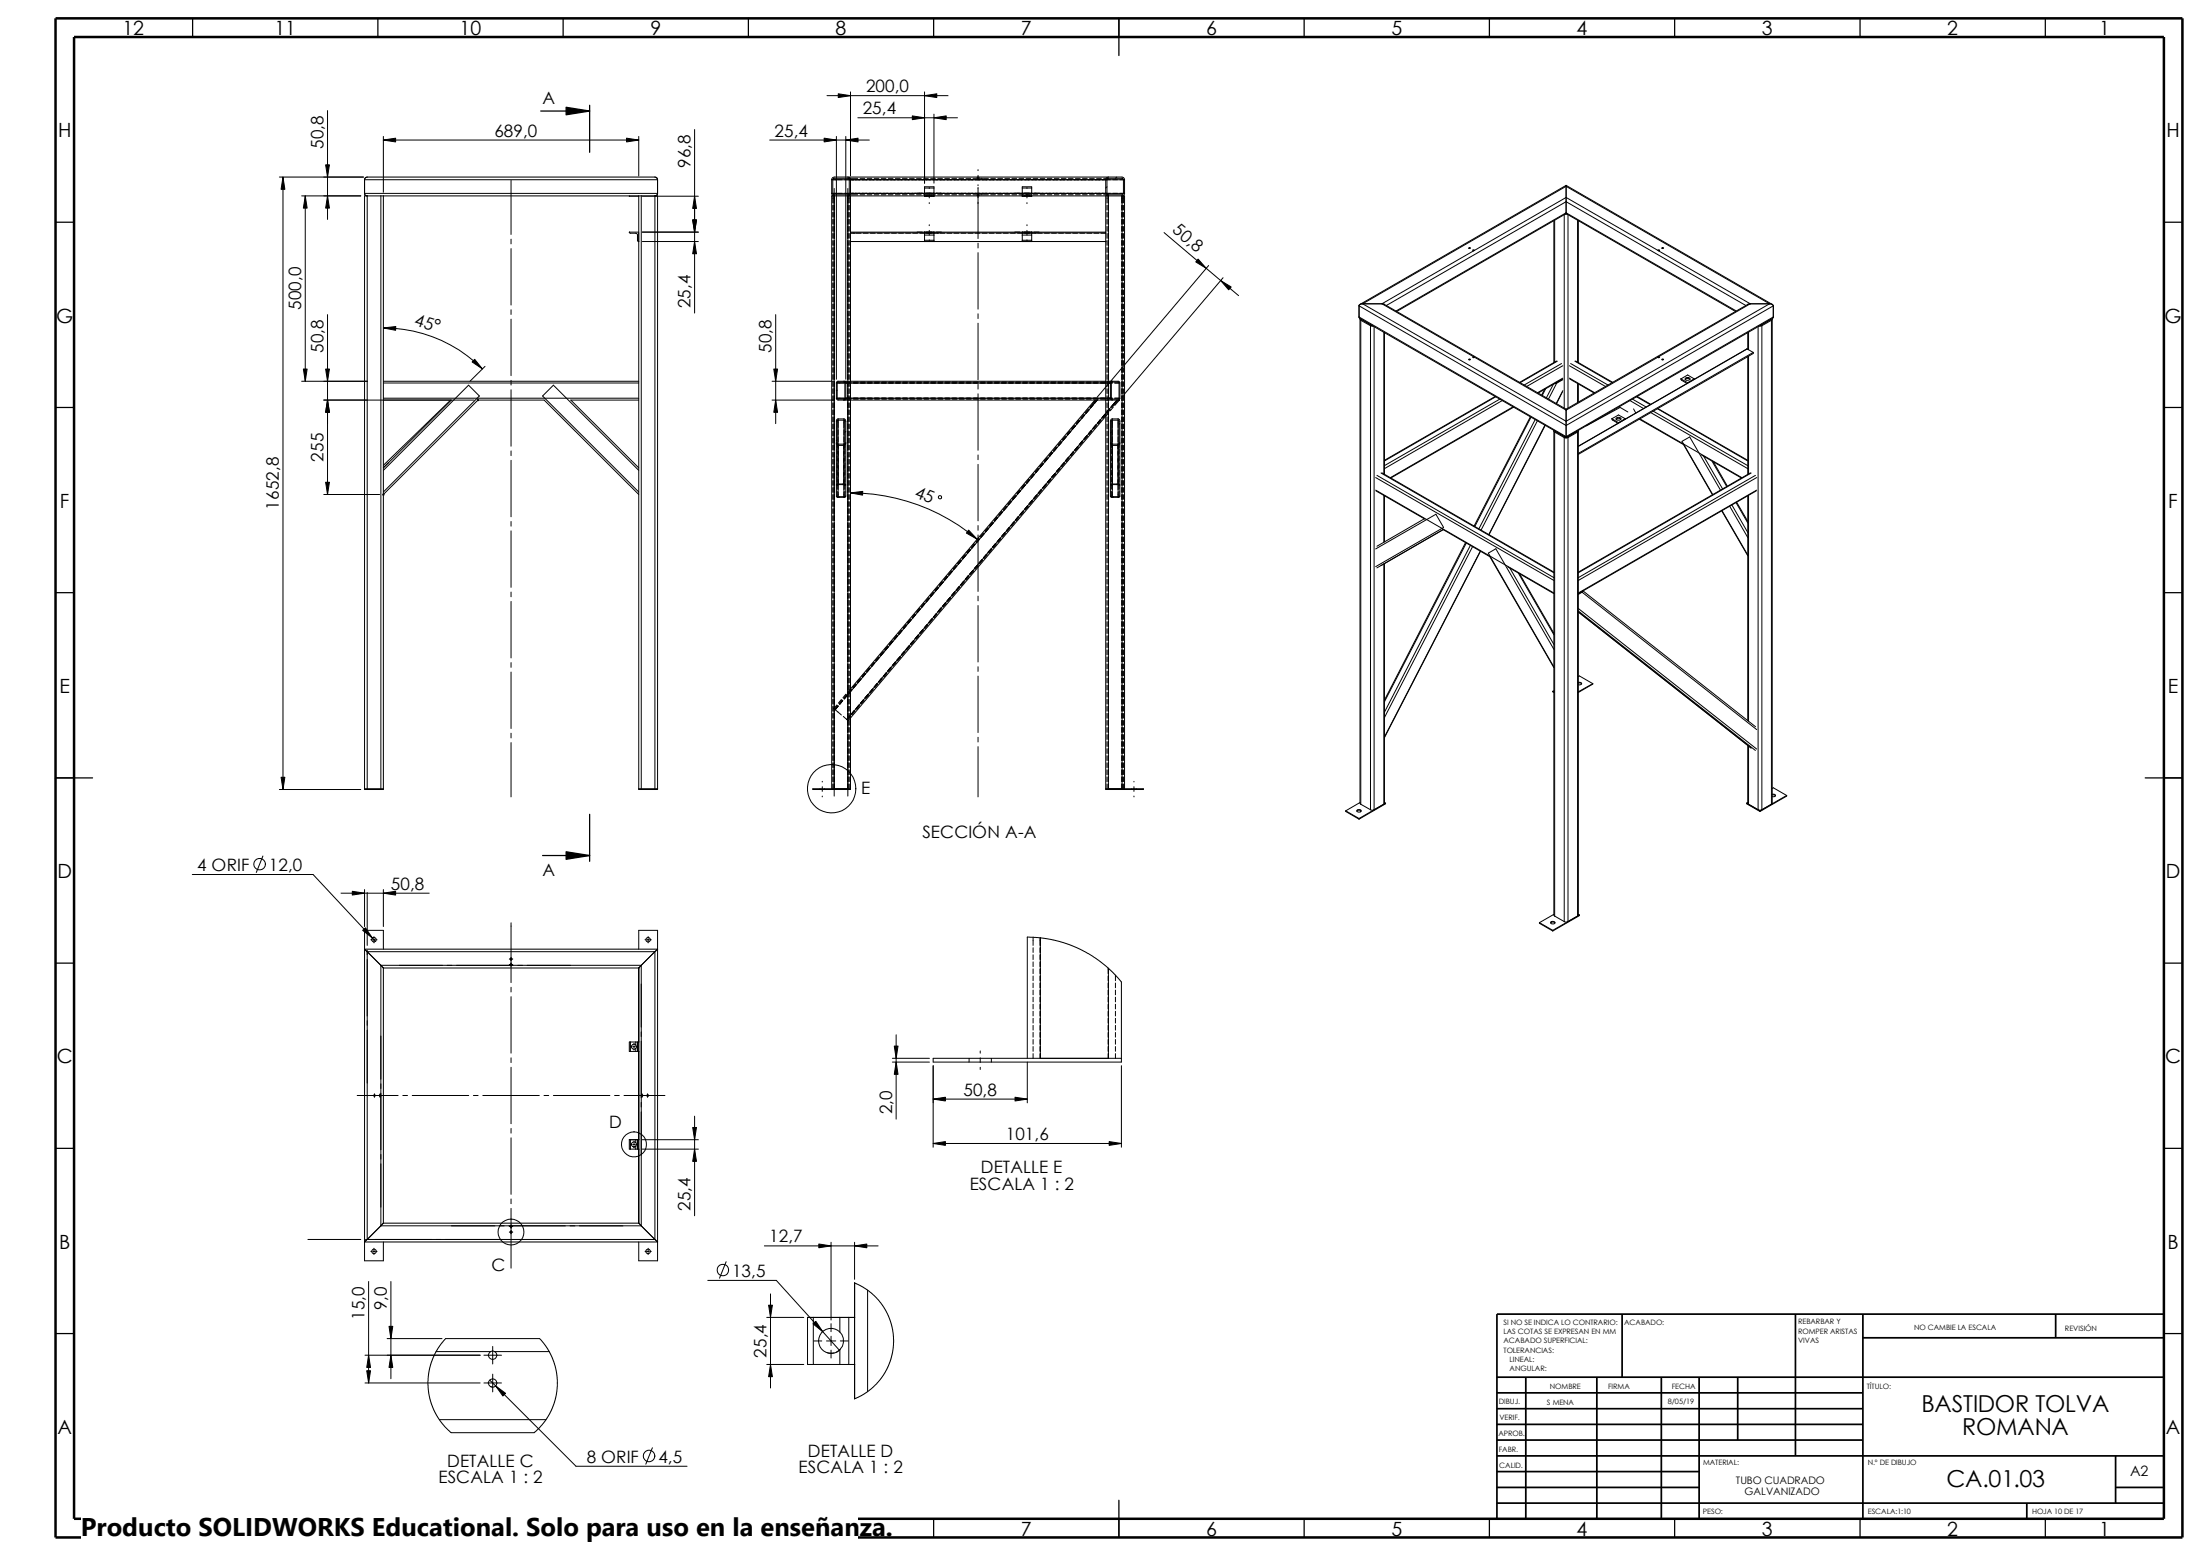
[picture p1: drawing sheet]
<svg xmlns="http://www.w3.org/2000/svg" width="594mm" height="420mm" viewBox="0 0 594 420" stroke-linecap="round" stroke-linejoin="round" font-family="sans-serif">
<g fill="none" stroke="#000" stroke-width=".34">
<path d="M52 5v5M102 5v5M152 5v5M202 5v5M252 5v5M302 5v10M352 5v5M402 5v5M452 5v5M502 5v5M552 5v5M145.9 30h13.2"/>
<path d="M159.1 28.4v12.7M15 60h5M584 60h5M15 110h5M584 110h5M15 160h5M584 160h5M15 210h10M159.1 219.8v12.7M579 210h10M146.4 230.9h12.7M15 260h5"/>
<path d="M584 260h5M15 310h5M584 310h5M15 360h5M584 360h5M52 410v5M102 410v5M152 410v5M202 410v5M252 410v5M302 405v10M352 410v5"/>
<path d="M402 410v5M452 410v5M502 410v5M552 410v5"/>
</g>
<g fill="none" stroke="#000" stroke-width=".47">
<path d="M437.8 354.7v17M484.5 354.7v38.3M502.8 354.7v55.3M554.8 354.7v6.4M584 354.7h-180v55.3M404 376h98.8M404 371.7h180M411.8 371.7v38.3M431 371.7v38.3M448.4 371.7v38.3M458.6 371.7v38.3M469 371.7v17"/>
<path d="M502.8 361.1h81.2M404 388.7h98.8M404 384.5h98.8M404 380.2h98.8M404 393h180M404 397.2h54.6M570.9 393v12.7M404 401.5h54.6M404 405.7h180M547 405.7v4.3M570.9 401.5h13.1"/>
</g>
<path d="M15 5h574v410h-574zM20 10h564v400h-564z" fill="none" stroke="#000" stroke-width=".68" stroke-linecap="butt"/>
<g fill="none" stroke="#000" stroke-width=".27">
<path d="M88.4 29.8v29.4M103.5 36.8v15.1M103.5 37.8h68.9M172.4 36.8v10.7M187.5 35v49.5M207.7 37.8h26.9M223.2 25.8h32.7M225.7 36.8v65.6M228.3 36.8v65.6M229.5 24.8v22.7M231.5 31.8h26.9M249.5 24.8v24.6"/>
<path d="M252.1 30.8v18.6M75.4 47.8h22.7M76.4 47.8v165.3M81.4 52.9h16M82.4 52.9v50M98.4 52.2l.2 .5 .5 .2M98.4 48.5v3.7M98.4 48.5h79.1M98.4 52.2h79.1M99.1 52.9h-.7v160.2h5.1v-160.2M99.1 47.8h77.6l.6 .2 .2 .5M99.1 47.8l-.5 .2-.2 .5"/>
<path d="M99.1 47.8a.72 .72 0 0 0-.7 .7M99.1 52.9v160M99.1 52.9h3.7M102.8 52.9h.7M102.8 52.9v160M103.5 52.9h68.9M137.9 48.7v14.6M169.8 52.9l2.6 .1M172.4 52.9v160.2h5.1v-160.2h-.8M172.4 52.9h.7M173.1 52.9v160M173.1 52.9h3.6"/>
<path d="M173.4 53h15.1M176.7 52.9v160M177.5 52.2l-.3 .5-.5 .2M177.5 48.5v3.7M224.5 48.5l.2-.5 .4-.2h77.7l.5 .2 .2 .5M224.5 52.2a.65 .65 0 0 0 .6 .7M224.5 48.5h79M224.5 52.2h79M224.5 48.5v3.7M224.7 52.9v1.9M224.7 55.4v1.3M224.7 57.3v1.3"/>
<path d="M224.7 59.2v1.3M224.9 52.5l-.2 .2M225.1 52.9h-.6v160M225.1 52.9h3.7M225.1 50.9v164M228.8 52.9h.7M228.8 47.8a.72 .72 0 0 1 .7 .7v3.7a.66 .66 0 0 1-.7 .7M228.8 48.1l.4 .3v3.9l-.4 .3M228.8 50.9v164M229.2 52.9v1.9M229.2 55.4v1.3M229.2 57.3v1.3"/>
<path d="M229.2 59.2v1.3M229.3 48l-.2 .3M229.5 52.3l-.6 .6M229.5 52.9h68.9M229.5 52.9v9.8M230.1 48.1h-5l-.4 .3v3.9l.2 .2 5.2 .1M230.2 52.6h1.3M230.2 48.1h1.3M232.1 52.6h1.3M232.1 48.1h1.3M234 52.6h1.3M234 48.1h1.3"/>
<path d="M235.9 52.6h1.3M235.9 48.1h1.3M237.8 52.6h1.3M237.8 48.1h1.3M239.7 52.6h1.3M239.7 48.1h1.3M241.6 52.6h1.3M241.6 48.1h1.3M243.5 52.6h1.3M243.5 48.1h1.3M245.4 52.6h1.3M245.4 48.1h1.3"/>
<path d="M247.4 52.6h1.2M247.4 48.1h1.2M247.5 52.2h1.4M249.3 52.6h1.2M249.3 48.1h1.2M249.5 52.7v.3h2.6v-.3M249.5 52.2v.5M249.5 50.8v-.4h2.6v.4M249.5 50.8v1.4M249.5 52.7h2.6M249.5 52.2h2.6M249.5 50.8h2.6"/>
<path d="M250.1 52.7v.3M250.3 52.7h.9M250.8 50.6v.3M250.8 52.2v1.2M250.8 54.7v.2M251.2 52.6h1.2M251.2 48.1h1.2M251.5 52.7v.3M252.1 52.2v.5M252.1 50.8v1.4M252.7 52.2h1.3M253.1 52.6h1.2"/>
<path d="M253.1 48.1h1.2M255 52.6h1.2M255 48.1h1.2M256.9 52.6h1.2M256.9 48.1h1.2M258.8 52.6h1.3M258.8 48.1h1.3M260.7 52.6h1.3M260.7 48.1h1.3M262.6 52.6h2.7M262.6 48.1h2.7M263.7 47.8v.3"/>
<path d="M263.7 52.6v.3M263.9 45.8v.3M263.9 47.3v1.3M263.9 49.9v.2M263.9 50.6v13.8M264.2 47.8v.3M264.2 52.6v.3M265.5 52.6h1.2M265.5 48.1h1.2M267.4 52.6h1.2M267.4 48.1h1.2M269.3 52.6h1.3"/>
<path d="M269.3 48.1h1.3M271.2 52.6h1.3M271.2 48.1h1.3M273.1 52.6h1.3M273.1 48.1h1.3M273.9 52.2h1.4M275 52.6h1.3M275 48.1h1.3M275.9 52.7v.3h2.5v-.3M275.9 52.2v.5M275.9 50.8v-.4h2.5v.4M275.9 50.8v1.4"/>
<path d="M275.9 52.7h2.5M275.9 52.2h2.5M275.9 50.8h2.5M276.5 52.7v.3M276.7 52.7h.9M276.9 52.6h1.3M276.9 48.1h1.3M277.2 50.6v.3M277.2 52.2v1.2M277.2 54.7v.2M277.8 52.7v.3M278.4 52.2v.5"/>
<path d="M278.4 50.8v1.4M278.8 52.6h1.3M278.8 48.1h1.3M279.1 52.2h1.3M280.7 52.6h1.3M280.7 48.1h1.3M282.6 52.6h1.3M282.6 48.1h1.3M284.5 52.6h1.3M284.5 48.1h1.3M286.4 52.6h1.3M286.4 48.1h1.3"/>
<path d="M288.3 52.6h1.3M288.3 48.1h1.3M290.2 52.6h1.3M290.2 48.1h1.3M292.1 52.6h1.3M292.1 48.1h1.3M294 52.6h1.3M294 48.1h1.3M296 52.6h1.2M296 48.1h1.2M297.9 48.1h5l.3 .3v3.9l-.2 .2-5.1 .1M298.4 52.9h.7"/>
<path d="M298.4 52.9v9.8M298.7 52.9v1.9M298.7 55.4v1.3M298.7 57.3v1.3M298.7 59.2v1.3M298.7 50.4l-.3 .4M299.1 48.1l-.4 .3v3.9l.4 .3M299.1 47.8a.72 .72 0 0 0-.7 .7v3.7a.66 .66 0 0 0 .7 .7M299.1 52.9h3.7M299.1 52.9v160M301.4 47.8l-.4 .3M302.8 52.9h.7v160"/>
<path d="M302.8 52.9v160M303.2 52.9v1.9M303.2 55.4v1.3M303.2 57.3v1.3M303.2 59.2v1.3M303.5 52.2a.65 .65 0 0 1-.7 .7M303.5 48.5v3.7M419.4 59.6v38.3M419.6 59.5v38.2M422.1 58v52.2M422.4 57.8h.5M422.7 50v.3"/>
<path d="M422.7 53.3v1.1M422.7 57.4v.3M422.7 50l-55.7 32.2M422.7 57.7l-45.8 26.4M422.7 50l55.6 32.2M422.7 57.7l45.7 26.4M422.7 54.4l-48.6 28.1M422.7 57.4l-45.9 26.5M422.7 54.4l48.5 28.1M422.7 57.4l45.9 26.5M422.7 50.3v3M422.7 54.4v3"/>
<path d="M422.7 50.3l-55 31.7M422.7 53.3l-24.8 14.3M422.7 53.3l24.8 14.3M422.7 50.3l54.9 31.7M423.2 58v52.2M425.7 59.5v38.2M426 59.6v38.3M137.9 64.6v1.2M137.9 67.1v15.2M172.4 62.7l-2.6 .1 .2 .2h1.8l.2 .4v1.5l.4 .3M173.4 62.7h15.1M173.4 65.2h15.1"/>
<path d="M224.7 61.1v1.3M224.7 63v1.3M224.7 64.9v1.3M224.7 66.8v1.3M224.7 68.7v1.3M224.7 70.7v1.2M224.7 72.6v1.2M224.7 74.5v1.2M224.7 76.4v1.2M224.7 78.3v1.2M229.2 61.1v1.3M229.2 63v1.3"/>
<path d="M229.2 64.9v1.3M229.2 66.8v1.3M229.2 68.7v1.3M229.2 70.7v1.2M229.2 72.6v1.2M229.2 74.5v1.2M229.2 76.4v1.2M229.2 78.3v1.2M229.5 62.7v.2M229.5 62.9v150.2h-10.1v-.2h10.1M229.5 62.7h68.9M229.5 63h1.3"/>
<path d="M229.5 65.2h68.9M229.5 62.9h68.9M231.1 63h1.3M233 63h1.3M234.9 63h1.3M236.8 63h1.3M238.7 63h1.3M240.6 63h1.3M242.5 63h1.3M244.4 63h1.3M246.3 63h1.3M248.2 63h5.1"/>
<path d="M249.5 62.7v.8M249.5 64.9v.3M249.5 63.5h2.6M249.5 64.9h2.6M249.5 63.5v1.4M250.1 62.7v.3M250.3 63h.9M250.8 60.7v.2M250.8 62.2v1.3M250.8 64.7v.3M251.5 62.7v.3M252.1 62.7v.8"/>
<path d="M252.1 64.9v.3M252.1 63.5v1.4M253.7 63h1.2M255.6 63h1.2M257.5 63h1.2M259.4 63h1.2M261.3 63h1.3M263.2 63h1.3M263.9 65.7v1.2M263.9 68.2v15.2M265.1 63h1.3M267 63h1.3"/>
<path d="M268.9 63h1.3M270.8 63h1.3M272.7 63h1.3M274.6 63h5.1M275.9 62.7v.8M275.9 64.9v.3M275.9 63.5h2.5M275.9 64.9h2.5M275.9 63.5v1.4M276.5 62.7v.3M276.7 63h.9M277.2 60.7v.2"/>
<path d="M277.2 62.2v1.3M277.2 64.7v.3M277.8 62.7v.3M278.4 62.7v.8M278.4 64.9v.3M278.4 63.5v1.4M280 63h1.3M281.9 63h1.3M283.8 63h1.3M285.7 63h1.3M287.6 63h1.3M289.5 63h1.3"/>
<path d="M291.4 63h1.3M293.3 63h1.3M295.2 63h1.3M297.1 63h1.3M298.4 62.7v.2M298.4 62.9v150.2h10.2v-.2h-10.2M298.7 61.1v1.3M298.7 63v1.3M298.7 64.9v1.3M298.7 66.8v1.3M298.7 68.7v1.3M298.7 70.7v1.2"/>
<path d="M298.7 72.6v1.2M298.7 74.5v1.2M298.7 76.4v1.2M298.7 78.3v1.2M303.2 61.1v1.3M303.2 63v1.3M303.2 64.9v1.3M303.2 66.8v1.3M303.2 68.7v1.3M303.2 70.7v1.2M303.2 72.6v1.2M303.2 74.5v1.2"/>
<path d="M303.2 76.4v1.2M303.2 78.3v1.2M314.2 62.8l20.1 17M326.2 71.7l-30.1 35.5M330.1 75l-27.3 32.2M397.7 67.7l-24.7 14.3M397.9 67.6l-.1-.2-.4 .1 .3 .2M397.9 67.6l-.2 .1M447.5 67.6v-.2l.4 .1-.3 .2M447.5 67.6l.1 .1M447.6 67.7l24.8 14.3M88.4 84.9v48.6"/>
<path d="M103.5 88.5a37.7 37.7 0 0 1 26.7 11.1M130.9 98.9l-4.1 4M137.9 83.6v1.3M137.9 86.1v15.3M209.3 84.9v29.4M224.7 80.2v1.2M224.7 82.1v1.3M224.7 84v1.3M224.7 85.9v1.3M224.7 87.8v1.3M224.7 89.7v1.3M224.7 91.6v1.3"/>
<path d="M224.7 93.5v1.3M224.7 95.4v1.3M224.7 97.3v1.3M224.7 99.2v1.3M229.2 80.2v1.2M229.2 82.1v1.3M229.2 84v1.3M229.2 85.9v1.3M229.2 87.8v1.3M229.2 89.7v1.3M229.2 91.6v1.3M229.2 93.5v1.3"/>
<path d="M229.2 95.4v1.3M229.2 97.3v1.3M229.2 99.2v1.3M263.9 84.7v1.3M263.9 87.2v15.3M298.7 80.2v1.2M298.7 82.1v1.3M298.7 84v1.3M298.7 85.9v1.3M298.7 87.8v1.3M298.7 89.7v1.3M298.7 91.6v1.3"/>
<path d="M298.7 93.5v1.3M298.7 95.4v1.3M298.7 97.3v1.3M298.7 99.2v1.3M303.2 80.2v1.2M303.2 82.1v1.3M303.2 84v1.3M303.2 85.9v1.3M303.2 87.8v1.3M303.2 89.7v1.3M303.2 91.6v1.3M303.2 93.5v1.3"/>
<path d="M303.2 95.4v1.3M303.2 97.3v1.3M303.2 99.2v1.3M366.8 85.6l.2 .4 55.7 32.1M366.8 82.6l55.9 32.3M366.8 85.6l55.9 32.3M366.8 82.6v3M367 86.1v130.7l.2 .3M367.1 86l.1 .4M367.2 86.4l2.7 1.5M367.2 86.4v130.7M367.4 86.1l2.7 1.7"/>
<path d="M367.7 82l-.6 .1-.3 .5M367.7 82a.82 .82 0 0 0-.9 .6M367.7 82l55 31.7M367.7 82h5.3M369.9 87.9l.7 .1M369.9 87.9v130.7M370.1 87.8h.2M370.1 87.7v.1M370.8 88.2v130.4M373 82l.6 .1 49.1 28.3M373 82l24.7 14.3M373.5 89.7v38.2"/>
<path d="M373.6 89.8v38.3M396.4 97l.3-.1 .1 .2zM397.7 96.3l-.3 .1 .3 .2 .2-.2M397.7 96.3l.2 .1M397.9 96.4l24.8 14.3M420.1 97.5l-10 5.7M420.3 97.5l-10 5.8M421.4 98.1l-10 5.8M421.8 98.7l-9.8 5.6M423.5 98.7l9.8 5.6M423.9 98.1l10.1 5.8M425 97.5l10.1 5.8"/>
<path d="M425.2 97.5l10 5.7M447.5 96.4l-24.8 14.3M447.6 96.3l.3 .1-.3 .2-.1-.2M447.6 96.3l-.1 .1M448.5 97l.3-.1 .1 .2zM471.4 94.2h.1M471.5 94.2l-45.5 26.3M471.5 94.2l1.7 .9M471.7 89.8v4.5M471.7 96.3v31.8M471.9 89.7v4.7M471.9 96.1v31.8"/>
<path d="M472.4 82l-.7 .1-49 28.3M472.4 82h5.2M472.4 82l-24.8 14.3M473.2 95.1l-47.2 27.3M473.2 95.1v.3l-47.2 27.2M474.5 88.2v130.4M475.2 87.8h-.2M475.2 87.7v.1M475.5 87.9v130.7h-1M475.5 87.9l-.8 .1M477.6 82l.6 .1 .4 .5M477.6 82l-54.9 31.7"/>
<path d="M477.9 86.1l-2.7 1.7M478.1 86.4l-2.6 1.5M478.2 86l-.1 .4M478.3 86.1v130.8l-.2 .2v-130.7M478.6 85.6l-.3 .4-55.6 32.1M478.6 82.6l-55.9 32.3M478.6 85.6l-55.9 32.3M478.6 82.6v3M81.4 102.9h17.7M87.4 108h40.6M103.5 103.4h68.9M103.5 107.5h68.9"/>
<path d="M103.5 102.9h68.9M121.6 108l-18.1 17.6M121.8 108l-18.3 18.3M128.9 108h18l25.5 25.5M128.9 107.9l.3 .3M129 108l-25.7 25.6M129 107.9v.3M129.1 107.9l-.3 .3M137.9 102.7v1.2M137.9 105.2v15.2M172.4 108h-18.3l18.3 18.3M208.4 102.9h16.8"/>
<path d="M208.4 108h16.8M224.7 101.1v1.3M224.7 103v1.3M224.7 104.9v1.3M224.7 106.8v1.3M224.7 108.8v1.2M224.7 110.7v1.2M224.7 112.6v1.2M224.7 114.5v1.2M224.7 116.4v1.2M224.7 118.3v1.2M225.7 119.5l.1 .5 .3 .2h1.8l.4-.7"/>
<path d="M225.7 107.5l.1 .3 .4 .2h69.3M225.7 103.4l.3-.5h75.9l.3 .5M225.7 103.4h2.2M225.7 107.5h2.2M225.7 103.4v4.1M225.9 119.5l.2 .4h1.7l.2-.4M225.9 105.3l-.2 .2M225.9 118.7l-.2 .3M226.2 113.1l-.5 .4v20.4l.4 .3h1.8l.3-.2 .1-20.4-.2-.4-.3-.1M226.2 113.1v21.1M226.2 113.1h1.6M227.8 102.9l.2 .1 .3 .4v4.1l-.1 .3-.4 .2"/>
<path d="M227.8 103.1l.2 .3M227.8 113.1v21.1M228 107.5l-.2 .2M228 103.4h72.3M228 107.5h72.3M228 103.4v4.1M228.1 103.1l-.1 .2M228.3 107.4l-.6 .6M228.3 116.4l-.3 .3M229.2 101.1v1.3M229.2 103v1.3M229.2 104.9v1.3"/>
<path d="M229.2 106.8v1.3M229.2 108.8v1.2M229.2 110.7v1.2M229.2 112.6v1.2M229.2 114.5v1.2M229.2 116.4v1.2M229.2 118.3v1.2M229.7 103.1h-3.6l-.2 .2 .1 4.3 3.7 .1M230.3 103.1h1.3M230.3 107.7h1.3M232.2 103.1h1.3M232.2 107.7h1.3"/>
<path d="M234.1 103.1h1.3M234.1 107.7h1.3M236.1 103.1h1.2M236.1 107.7h1.2M238 103.1h1.2M238 107.7h1.2M239.9 103.1h1.2M239.9 107.7h1.2M241.8 103.1h1.2M241.8 107.7h1.2M243.7 103.1h1.2M243.7 107.7h1.2"/>
<path d="M245.6 103.1h1.2M245.6 107.7h1.2M247.5 103.1h1.3M247.5 107.7h1.3M249.4 103.1h1.3M249.4 107.7h1.3M251.3 103.1h1.3M251.3 107.7h1.3M253.2 103.1h1.3M253.2 107.7h1.3M255.1 103.1h1.3M255.1 107.7h1.3"/>
<path d="M257 103.1h1.3M257 107.7h1.3M258.9 103.1h1.3M258.9 107.7h1.3M260.8 103.1h1.3M260.8 107.7h1.3M262.7 103.1h1.3M262.7 107.7h1.3M263.9 103.8v1.2M263.9 106.3v15.2M264.6 103.1h1.3M264.6 107.7h1.3"/>
<path d="M266.5 103.1h1.3M266.5 107.7h1.3M268.4 103.1h1.3M268.4 107.7h1.3M270.3 103.1h1.3M270.3 107.7h1.3M272.2 103.1h1.3M272.2 107.7h1.3M274.2 103.1h1.2M274.2 107.7h1.2M276.1 103.1h1.2M276.1 107.7h1.2"/>
<path d="M278 103.1h1.2M278 107.7h1.2M279.9 103.1h1.2M279.9 107.7h1.2M281.8 103.1h1.2M281.8 107.7h1.2M283.7 103.1h1.2M283.7 107.7h1.2M285.6 103.1h1.3M285.6 107.7h1.3M286.3 119.1l-.8 1M286.5 119.3l-.8 1"/>
<path d="M287.5 103.1h1.3M287.5 107.7h1.3M287.5 117.7l-.8 1M287.7 117.9l-.8 .9M288.8 116.2l-.8 1M289 116.4l-.9 1M289.4 103.1h1.3M289.4 107.7h1.3M290 114.8l-.8 .9M290.2 115l-.9 .9M291.2 113.3l-.8 1M291.3 103.1h1.3"/>
<path d="M291.3 107.7h1.3M291.4 113.5l-.8 1M292.1 119l-.8 1M292.3 119.3l-.8 .9M292.5 111.9l-.9 1M292.7 112.1l-.9 .9M293.2 103.1h1.3M293.2 107.7h1.3M293.3 117.6l-.8 1M293.5 117.8l-.8 .9M293.7 110.4l-.8 1M293.9 110.6l-.8 .9"/>
<path d="M294.6 116.2l-.8 .9M294.7 116.3l-.8 1M294.9 109l-.8 .9M295.1 109.1l-.8 1M295.1 103.1h1.3M295.1 107.7h1.3M295.5 108h.6M295.5 108l-66.8 78.9M295.7 108l-.8 .9M295.8 114.7l-.8 1M296 114.9l-.9 .9M296.1 108h6l-1.2 1.4"/>
<path d="M296.1 108l-68.3 80.6M296.1 108l-.8 .9M297 113.2l-.8 1M297 103.1h1.3M297 107.7h1.3M297.2 113.4l-.8 1M298.2 111.8l-.8 .9M298.4 112l-.8 .9M298.7 101.1v1.3M298.7 103v1.3M298.7 104.9v1.3M298.7 106.8v1.3"/>
<path d="M298.7 108.8v1.2M298.7 110.7v1.2M298.7 112.6v1.2M298.7 114.5v1.2M298.7 116.4v1.2M298.7 118.3v1.2M298.9 103.1h2.9l.2 .2v4.3l-3.1 .1M299.2 111.4l-70.3 83.1M299.2 110.7l-70.6 83.5M299.5 110.3l-.8 1M299.7 103.4v4.2l.5 .4M299.7 119.5l.1 .6 .3 .1h1.7l.3-.1 .1-.6"/>
<path d="M299.7 110.5l-.9 1M299.9 103l.3-.1-.5 .5zM299.9 119.5l.2 .4h1.7l.2-.4M299.9 116.6l-.2 .2M300.2 103.1l-.3 .2v4.3l.3 .1M300.2 113.1l-.3 .1-.2 .4v20.3l.4 .3h1.7l.4-.3v-20.4l-.4-.4M300.2 113.1v21.1M300.2 113.1h1.6M300.4 109.9l-.8 1M300.7 103.4h1.5M300.7 107.5h1.5M300.9 109.1l-.8 .9"/>
<path d="M301.5 108l-1.9 2.2M301.5 108l-.8 .9M301.8 113.1v21.1M301.8 108l-.8 .9M302.2 107.5l-.1 .3-.3 .2M302.2 103.4v4.1M302.2 114.3l-.2 .3M303.2 101.1v1.3M303.2 103v1.3M303.2 104.9v1.3M303.2 106.8v1.3M303.2 108.8v1.2"/>
<path d="M303.2 110.7v1.2M303.2 112.6v1.2M303.2 114.5v1.2M303.2 116.4v1.2M303.2 118.3v1.2M403.5 107l-29.9 17.2M403.6 107.1l-30 17.3M404.7 107.7l-31.1 18M405.4 108.1l-31.8 18.4M408.3 109.8l-33.1 19.1M408.5 109.9l-33.2 19.1M413 112.5l-15.2 29.5"/>
<path d="M413.2 112.6l-15.2 29.5M414.3 113.2l-15.2 29.5M414.9 113.6l-15.2 29.5M416.9 105.1l-.8 1.5M416.9 114.8l-15.1 29.5M417 114.8l-15.2 29.6M417.2 104.9l-1 1.8M419.2 103.7l-1.9 3.7M419.4 116.2v130.9l.2 .2M419.4 116.2l.2 .4M419.6 116.6v130.7M419.6 116.6l2.5 1.5"/>
<path d="M419.7 116.3l.1 .2M419.8 116.4v.1M419.8 116.5l2.6 1.5M420.1 103.4l-.6 .1M420.1 103.4l-2.2 4.3M421.6 102.4l-1.8 1M421.7 102.3l-6.6 3.8M421.7 105.7l-1.6 3.3M421.8 105.5l-1.8 3.4M421.8 102.1l-6.8 3.9M421.8 102.5l-1.7 .9M422.1 118.1h1.1"/>
<path d="M422.1 118.1v130.7M422.4 118l.2 .1M422.4 117.9v.1M422.7 113.7v1.2M422.7 117.9v.2M422.7 110.4v.3M422.7 110.7v3M422.7 114.9v3M423 118l-.3 .1M423 117.9v.1M423.2 118.1v130.7h-1.1M423.5 102.1l6.9 3.9"/>
<path d="M423.7 102.3l6.5 3.8M425.5 116.4v.1M425.5 116.5l-2.5 1.5M425.7 116.3l-.2 .2M425.7 103.5v5.2M425.7 116.6l-2.5 1.5M425.9 116.2l-.2 .4M426 116.3v130.8l-.3 .2v-130.7M426 103.6v4.9M435 113l.1 .4 1.2 .6 .2 .3M435 113h.1M435 113l1.8 1.1"/>
<path d="M435 113l1.8-1 1.8 1M436.2 112.9l.6-.3a.45 .45 0 0 1 .7 .5 .45 .45 0 0 1-.7 .3 .46 .46 0 0 1-.6-.5zM436.2 113.2l.4-.3 .8 .3M436.8 114.1v.1M437 109.8l2.3 1.4M437.1 110l-9 4.9M438.6 113l-1.8 1.1M438.6 113v.1M439.9 108.1l3.7 2.2M440.6 107.7l3.6 2.2M440.9 110.4l.6 1.1M441.7 107.1l3.6 2.1"/>
<path d="M441.8 107l3.7 2.1M442.4 113.2l12 6.8 7.8 13.6M442.6 113.1l27.5 15.8M445.5 111.4l26.2 15.1M446.2 111l25.5 14.7M447.3 110.3l24.4 14.1M447.4 110.3l24.3 13.9M453.6 102.3l.3 .4 1.3 .8M453.6 102.3h.1M453.6 102.3l1.9 1M453.6 102.3l1.9-1.1 1.7 1.1M454.8 102.4l.5-.2 .8 .2"/>
<path d="M454.8 102.1l.6-.2a.4 .4 0 0 1 .6 .1 .4 .4 0 0 1-.2 .6l-.4 .1a.43 .43 0 0 1-.5-.1 .43 .43 0 0 1-.1-.5zM455.5 103.3v.1M457.2 102.3l-1.7 1M457.2 102.3v.1M87.4 133.5h15M103.3 133.5h.3M103.3 133.4l.3 .2M103.5 127l22.9-23 3 2.9-25.9 25.9M104.9 124.8l-1.4 1.4M137.9 121.7v1.3M137.9 124.2v15.3M172.4 127l-23-23-3 2.9 26 25.9"/>
<path d="M224.7 120.2v1.3M224.7 122.1v1.3M224.7 124v1.3M224.7 125.9v1.3M224.7 127.8v1.3M224.7 129.7v1.3M224.7 131.6v1.3M224.7 133.5v1.3M224.7 135.4v1.3M224.7 137.3v1.3M224.7 139.2v1.3M225.8 130.8l-.1 .1"/>
<path d="M225.8 130.7l2.1-.1 .4 .4M225.8 130.7v.1M225.9 120.8v-7.1l.2-.3h1.7l.2 .2v7.2M225.9 132.6l.1 1.4h1.9M225.9 121.2v1.3M225.9 123.1v1.3M225.9 125v1.3M225.9 126.9v1.3M225.9 128.8v1.3M225.9 130.7v1.3M225.9 133.9h.1M226.1 130.8v.1"/>
<path d="M227.9 134h.1M228 130.9h-2.1M228 130.9h.1M228 121.2v1.3M228 123.1v1.3M228 125v1.3M228 126.9v1.3M228 128.8v1.3M228 130.7v1.3M228 132.6l-.1 1.4M228.1 134.1l-.1 .1M228.3 133.9h-.1"/>
<path d="M229.2 120.2v1.3M229.2 122.1v1.3M229.2 124v1.3M229.2 125.9v1.3M229.2 127.8v1.3M229.2 129.7v1.3M229.2 131.6v1.3M229.2 133.5v1.3M229.2 135.4v1.3M229.2 137.3v1.3M229.2 139.2v1.3M229.5 133.1a52.8 52.8 0 0 1 34.2 12.4"/>
<path d="M263.9 122.8v1.3M263.9 125.3v15.3M269.1 139.5l-.8 1M269.2 139.7l-.8 .9M270.3 138l-.8 1M270.5 138.2l-.8 1M271.5 136.6l-.8 .9M271.7 136.8l-.8 1M272.8 135.1l-.9 1M273 135.3l-.9 1M274 133.7l-.8 1M274.2 133.9l-.9 .9"/>
<path d="M274.9 139.4l-.8 1M275 139.6l-.8 .9M275.3 132.2l-.9 1M275.4 132.4l-.8 1M276.1 138l-.8 .9M276.3 138.1l-.8 1M276.5 130.8l-.9 .9M276.6 130.9l-.8 1M277.3 136.5l-.8 1M277.5 136.7l-.8 1M277.7 129.3l-.8 1M277.9 129.5l-.8 1"/>
<path d="M278.6 135l-.9 1M278.8 135.3l-.9 .9M278.9 127.8l-.8 1M279.1 128.1l-.8 .9M279.8 133.6l-.8 1M280 133.8l-.9 .9M280.2 126.4l-.8 1M280.3 126.6l-.8 1M281 132.2l-.8 .9M281.2 132.3l-.8 1M281.4 125l-.8 .9M281.6 125.1l-.8 1"/>
<path d="M282.3 130.7l-.9 1M282.4 130.9l-.8 .9M282.6 123.5l-.8 1M282.8 123.7l-.8 1M283.5 129.2l-.8 1M283.7 129.4l-.9 1M283.8 122l-.8 1M284 122.2l-.8 1M284.7 127.8l-.8 .9M284.9 128l-.8 .9M285.1 120.6l-.8 1M285.2 120.8l-.8 1"/>
<path d="M286 126.3l-.9 1M286.1 126.5l-.8 1M287.2 124.9l-.9 1M287.4 125.1l-.8 .9M288.4 123.4l-.8 1M288.6 123.6l-.8 1M289.6 122l-.8 .9M289.8 122.1l-.8 1M290.9 120.5l-.8 1M291 120.7l-.8 1M298.7 120.2v1.3M298.7 122.1v1.3"/>
<path d="M298.7 124v1.3M298.7 125.9v1.3M298.7 127.8v1.3M298.7 129.7v1.3M298.7 131.6v1.3M298.7 133.5v1.3M298.7 135.4v1.3M298.7 137.3v1.3M298.7 139.2v1.3M299.7 130.9l.4-.3h1.7l.4 .3M299.8 134.1l.1 .1M299.9 120.8l.2-7.4h1.7l.2 .3v7.1"/>
<path d="M299.9 130.9h2.1M299.9 121.2v1.3M299.9 123.1v1.3M299.9 125v1.3M299.9 126.9v1.3M299.9 128.8v1.3M299.9 130.7v1.3M299.9 132.6l.1 1.4M300 134h.1M301.8 130.8l.1 .1M302 133.9h.1M302 132.6l-.1 1.4h-1.8"/>
<path d="M302 121.2v1.3M302 123.1v1.3M302 125v1.3M302 126.9v1.3M302 128.8v1.3M302 130.7v1.3M303.2 120.2v1.3M303.2 122.1v1.3M303.2 124v1.3M303.2 125.9v1.3M303.2 127.8v1.3M303.2 129.7v1.3"/>
<path d="M303.2 131.6v1.3M303.2 133.5v1.3M303.2 135.4v1.3M303.2 137.3v1.3M303.2 139.2v1.3M371.3 128.9l48.1 27.8M371.3 132.3l48.1 27.8M371.3 132.5l13.3 7.6M371.6 128.3l47.8 27.6M372.7 127.7l46.7 26.9M373 127.6l46.4 26.8M373.5 133.7v12.6"/>
<path d="M373.6 133.8v12.5M459.2 122.8l10.8 6.2M459.8 123.1l5.1 8.9M462 124.5l4 6.8M462.4 124.7l3.8 6.5M464.3 132.3l-8.3-14.4-2.1 1.2 8.3 14.4M464.7 137.9l7 12.1M464.7 137.8l7 12M466.8 136.7l4.9 8.4M467.4 136.3l4.3 7.4M468.5 135.6l3.2 5.5M468.7 135.6l3 5.1"/>
<path d="M471.7 133.8v60.7M471.9 133.7v61M472.4 127.6l-46.4 26.8M472.6 127.7l-46.6 26.9M473.8 128.3l-47.8 27.6M474 132.5l-48 27.7 .9-.5M474.1 128.9l-48.1 27.8M474.1 132.3l-48.1 27.8M137.9 140.8v1.2M137.9 143.3v15.2M137.9 159.8v1.3M224.7 141.1v1.3"/>
<path d="M224.7 143v1.3M224.7 144.9v1.3M224.7 146.9v1.2M224.7 148.8v1.2M224.7 150.7v1.2M224.7 152.6v1.2M224.7 154.5v1.2M224.7 156.4v1.2M224.7 158.3v1.3M229.2 141.1v1.3M229.2 143v1.3M229.2 144.9v1.3"/>
<path d="M229.2 146.9v1.2M229.2 148.8v1.2M229.2 150.7v1.2M229.2 152.6v1.2M229.2 154.5v1.2M229.2 156.4v1.2M229.2 158.3v1.3M251.8 159.9l-.8 .9M253.1 158.4l-.8 1M253.3 158.6l-.9 1M254.3 157l-.8 .9M254.5 157.1l-.8 1"/>
<path d="M255.6 155.5l-.9 1M255.7 155.7l-.8 .9M256.8 154.1l-.9 .9M257 154.2l-.9 1M257.6 159.8l-.8 .9M257.8 159.9l-.8 1M258 152.6l-.8 .9M258.2 152.8l-.9 .9M258.9 158.3l-.8 1M259 158.5l-.8 1M259.2 151.1l-.8 1M259.4 151.3l-.8 1"/>
<path d="M260.1 156.9l-.8 1M260.3 157.1l-.8 .9M260.5 149.7l-.9 1M260.6 149.9l-.8 .9M261.3 155.4l-.8 1M261.5 155.6l-.8 .9M261.7 148.2l-.8 1M261.9 148.4l-.8 1M262.6 154l-.9 .9M262.8 154.1l-.9 1M262.9 146.8l-.8 .9M263.1 146.9l-.8 1"/>
<path d="M263.8 152.5l-.8 1M263.9 141.9v1.2M263.9 144.4v15.2M264 152.7l-.9 1M264.2 145.3l-.8 1M264.3 145.5l-.8 1M265 151l-.8 1M265.2 151.2l-.8 1M265.4 143.8l-.8 1M265.6 144.1l-.8 .9M266.3 149.6l-.9 1M266.4 149.8l-.8 .9"/>
<path d="M266.6 142.4l-.8 1M266.8 142.6l-.8 1M267.5 148.2l-.8 .9M267.7 148.3l-.8 1M267.8 141l-.8 .9M268 141.1l-.8 1M268.7 146.7l-.8 1M268.9 146.9l-.8 .9M270 145.2l-.8 1M270.1 145.4l-.8 1M271.2 143.8l-.8 .9M271.4 144l-.8 .9"/>
<path d="M272.4 142.3l-.8 1M272.6 142.5l-.8 1M273.6 140.9l-.8 1M273.8 141.1l-.8 .9M298.7 141.1v1.3M298.7 143v1.3M298.7 144.9v1.3M298.7 146.9v1.2M298.7 148.8v1.2M298.7 150.7v1.2M298.7 152.6v1.2M298.7 154.5v1.2"/>
<path d="M298.7 156.4v1.2M298.7 158.3v1.3M303.2 141.1v1.3M303.2 143v1.3M303.2 144.9v1.3M303.2 146.9v1.2M303.2 148.8v1.2M303.2 150.7v1.2M303.2 152.6v1.2M303.2 154.5v1.2M303.2 156.4v1.2M303.2 158.3v1.3"/>
<path d="M371.3 148.2l16.2-9.4 2.1 3.6-18.3 10.6M373.5 152.2v64.9M373.6 152.1v64.8l-.1 .2M384.4 140l-12.8 7.4M389.3 142.9l12.7 7.3M389.5 143l-17.9 10.3M395.5 146.5l-21.9 42.5M395.7 146.6l-22.1 42.8M396.8 147.2l-23.2 45M397.4 147.5l-23.8 46.2M399.5 148.8l-25.9 50.1M399.5 148.8l-25.9 50.3"/>
<path d="M402 150.2l17.4 30M406.9 153l12.5 7.2M407.5 153.4l11.9 20.5M409.7 154.6l9.7 16.7M410.1 154.9l9.3 16M427 159.9l.2-.4 46.6 36.7M427 159.9l47.1 37M427 159.9l-1 .5M137.9 162.3v15.3M137.9 178.9v1.2M224.7 160.2v1.3M224.7 162.1v1.3"/>
<path d="M224.7 164v1.3M224.7 165.9v1.3M224.7 167.8v1.3M224.7 169.7v1.3M224.7 171.6v1.3M224.7 173.5v1.3M224.7 175.4v1.3M224.7 177.3v1.3M224.7 179.2v1.3M229.2 160.2v1.3M229.2 162.1v1.3M229.2 164v1.3"/>
<path d="M229.2 165.9v1.3M229.2 167.8v1.3M229.2 169.7v1.3M229.2 171.6v1.3M229.2 173.5v1.3M229.2 175.4v1.3M229.2 177.3v1.3M229.2 179.2v1.3M235.8 178.8l-.8 .9M236 178.9l-.8 1M237.1 177.3l-.8 1M237.3 177.5l-.9 .9"/>
<path d="M238.3 175.9l-.8 .9M238.5 176l-.8 1M239.6 174.4l-.9 1M239.7 174.6l-.8 1M240.8 172.9l-.9 1M241 173.1l-.9 1M241.6 178.7l-.8 1M241.9 178.9l-.9 .9M242 171.5l-.8 1M242.2 171.7l-.9 .9M242.9 177.3l-.8 .9M243.1 177.4l-.9 1"/>
<path d="M243.2 170.1l-.8 .9M243.4 170.2l-.8 1M244.1 175.8l-.8 .9M244.3 175.9l-.8 1M244.5 168.6l-.8 .9M244.6 168.7l-.8 1M245.4 174.3l-.9 1M245.5 174.5l-.8 1M245.7 167.1l-.8 1M245.9 167.3l-.8 1M246.6 172.9l-.9 .9M246.8 173.1l-.9 .9"/>
<path d="M246.9 165.7l-.8 1M247.1 165.9l-.8 .9M247.8 171.4l-.8 1M248 171.6l-.8 1M248.2 164.2l-.8 1M248.3 164.4l-.8 1M249 170l-.8 .9M249.2 170.1l-.8 1M249.4 162.8l-.8 .9M249.6 162.9l-.8 1M250.3 168.5l-.8 1M250.4 168.7l-.8 1"/>
<path d="M250.6 161.3l-.8 1M250.8 161.5l-.8 1M251.5 167l-.8 1M251.7 167.2l-.8 1M252 160l-.8 1M252.7 165.6l-.8 1M252.9 165.8l-.8 1M254 164.1l-.8 1M254.1 164.3l-.8 1M255.2 162.7l-.8 1M255.4 162.9l-.8 .9M256.4 161.2l-.8 1"/>
<path d="M256.6 161.4l-.8 1M263.9 160.9v1.3M263.9 163.4v15.3M263.9 180v1.2M298.7 160.2v1.3M298.7 162.1v1.3M298.7 164v1.3M298.7 165.9v1.3M298.7 167.8v1.3M298.7 169.7v1.3M298.7 171.6v1.3M298.7 173.5v1.3"/>
<path d="M298.7 175.4v1.3M298.7 177.3v1.3M298.7 179.2v1.3M303.2 160.2v1.3M303.2 162.1v1.3M303.2 164v1.3M303.2 165.9v1.3M303.2 167.8v1.3M303.2 169.7v1.3M303.2 171.6v1.3M303.2 173.5v1.3M303.2 175.4v1.3"/>
<path d="M303.2 177.3v1.3M303.2 179.2v1.3M419.4 175.3l-15.7-27.2-2 1.2 17.7 30.7M426 165.2l46.6 36.7M426 164.3l48.1 37.9M426 164.9l47.8 37.7M137.9 181.4v15.2M137.9 197.9v1.3M224.7 181.1v1.3M224.7 183v1.3M224.7 185v1.2M224.7 186.9v1.2"/>
<path d="M224.7 188.8v1.2M224.7 190.7v1.2M224.7 192.6v1.2M224.7 194.5v1.2M224.7 196.4v1.3M224.7 198.3v1.3M225.1 191.3l.1 .1M225.1 191.3h.1M225.2 191.4l.2 .2M225.4 191.6l1.7 1.4M225.8 190.3l-.8 1M226 190.4l-.8 1"/>
<path d="M226.2 190.6l-.8 1M227.1 188.8l-.8 1M227.2 188.9l-.8 1M227.4 189.1l-.8 1M227.6 193.4l1 .8M228.3 187.4l-.8 .9M228.5 187.5l-.8 1M228.6 194.2l.3 .3M228.9 194.5h.1M229.2 181.1v1.3M229.2 183v1.3M229.2 185v1.2"/>
<path d="M229.2 186.9v1.2M229.2 188.8v1.2M229.2 190.7v1.2M229.2 192.6v1.2M229.2 194.5v1.2M229.2 196.4v1.3M229.2 198.3v1.3M229.5 193.4l-.8 1M229.7 186.1l-.8 .9M229.9 186.2l-.8 1M230.6 191.8l-.8 .9M230.8 191.9l-.8 1"/>
<path d="M230.9 184.6l-.8 .9M231.1 184.7l-.8 1M231.8 190.3l-.8 1M232 190.5l-.8 1M232.2 183.1l-.8 1M232.3 183.3l-.8 1M233 188.9l-.8 .9M233.2 189.1l-.8 .9M233.4 181.7l-.8 .9M233.6 181.9l-.9 .9M234.3 187.4l-.8 1M234.4 187.6l-.8 1"/>
<path d="M234.6 180.2l-.8 1M234.8 180.4l-.8 1M235.5 186l-.8 .9M235.7 186.1l-.8 1M236.7 184.5l-.8 1M236.9 184.7l-.8 .9M238 183l-.8 1M238.1 183.2l-.8 1M239.2 181.6l-.8 1M239.4 181.8l-.9 1M240.4 180.1l-.8 1M240.6 180.3l-.8 1"/>
<path d="M263.9 182.5v15.2M263.9 199v1.3M298.7 181.1v1.3M298.7 183v1.3M298.7 185v1.2M298.7 186.9v1.2M298.7 188.8v1.2M298.7 190.7v1.2M298.7 192.6v1.2M298.7 194.5v1.2M298.7 196.4v1.3M298.7 198.3v1.3"/>
<path d="M303.2 181.1v1.3M303.2 183v1.3M303.2 185v1.2M303.2 186.9v1.2M303.2 188.8v1.2M303.2 190.7v1.2M303.2 192.6v1.2M303.2 194.5v1.2M303.2 196.4v1.3M303.2 198.3v1.3M419.1 186.6l.3 .3M419.1 186.6l.3 .1"/>
<path d="M419.4 186.4l-.3 .2M426 184.2h.1a.41 .41 0 0 1 .6 0 .41 .41 0 0 1-.1 .6h-.6M426 184.4l.4-.1 .4 .3M426 182.6l.3-.1 3.6 2M429.9 184.5l-3.9 2.2M429.9 184.5l-3.9 2.4M75.4 213.1h22M98.4 212.9h5.1M137.9 200.4v14.7M172.4 212.9h5.1M221.3 212.9v.2M221.9 210.9v.2"/>
<path d="M221.9 212.3v1.3M221.9 214.9v.2M222.5 212.9v.2M224.7 200.2v1.3M224.7 202.1v1.3M224.7 204v1.3M224.7 205.9v1.3M224.7 207.8v1.3M224.7 209.7v1.3M224.7 211.6v1.3M229.2 200.2v1.3M229.2 202.1v1.3"/>
<path d="M229.2 204v1.3M229.2 205.9v1.3M229.2 207.8v1.3M229.2 209.7v1.3M229.2 211.6v1.3M263.9 201.5v13.6M298.7 200.2v1.3M298.7 202.1v1.3M298.7 204v1.3M298.7 205.9v1.3M298.7 207.8v1.3M298.7 209.7v1.3"/>
<path d="M298.7 211.6v1.3M303.2 200.2v1.3M303.2 202.1v1.3M303.2 204v1.3M303.2 205.9v1.3M303.2 207.8v1.3M303.2 209.7v1.3M303.2 211.6v1.3M305.4 212.9v.2M306 210.9v.2M306 212.3v1.3M306 214.9v.2"/>
<path d="M306.6 212.9v.2M363.2 218.9l3.6 2M363.2 218.9v.1l3.6 2.1M366.2 218.9l.3-.2h.6l.2 .2M366.3 218.7l.3-.2a.39 .39 0 0 1 .6 .1 .39 .39 0 0 1-.1 .6h-.2a.45 .45 0 0 1-.5 0 .45 .45 0 0 1-.1-.5zM367 216.6l-3.8 2.3M367.2 217.1l2.7 1.5M369.9 218.6h.9M373.5 217.1l-2.7 1.5M373.6 216.6l.3 .2M373.9 216.8l-7.1 4.1M373.9 216.8v.2l-7.1 4.1"/>
<path d="M471.4 216.8v.2l3.6 2M471.4 216.8l3.6 2.1M471.7 201.2v15.7l.2 .2M471.7 216.6l-.3 .2M471.9 201.3v15.8M471.9 217.1l2.6 1.5M475 218.9v.1M478.3 214.4h.2a.44 .44 0 0 1 .6 0 .44 .44 0 0 1 0 .6 .44 .44 0 0 1-.6 .1l-.2-.1M478.3 214.6l.5-.1 .3 .3M478.3 212.8l.3-.2 3.6 2.1M482.2 214.7v.2l-7.2 4.1M482.2 214.7l-7.2 4.2"/>
<path d="M51.9 236.1h32.6l16.8 18M71 231.1l-1.8 4.4M366.8 220.9v.2M92 241.1h23.8M98.4 256.2h79.1l-.8 .7M98.4 256.2l.7 .7M98.4 240.1v10M99.1 240.9v14.3M99.1 256.5v78.1M99.1 256.9l3.7 3.7M99.1 256.9h77.6M100.1 253.7h.3"/>
<path d="M100.7 253.7h.5M100.9 252.8v.4M100.9 253.4v.5M100.9 254.1v.4M101.4 253.7h.4M103.5 256.2v-5.1h-5.1v89.2h5.1v-5.1M103.5 240.1v10M137.5 258.9h.9M137.9 249.1v16.1M172.4 256.2v-5.1h5.1v89.2h-5.1v-5.1M174.1 253.7h.3M174.7 253.7h.5"/>
<path d="M174.9 252.8v.4M174.9 253.4v.5M174.9 254.1v.4M175.4 253.7h.4M176.7 256.9l-3.6 3.7M176.7 256.9v77.7M278.8 253v2.2M278.8 255.8v1.3M278.8 257.7v1.3M278.8 259.6v1.3M280.8 253.2v32.5M415.5 249l3.6 2.1"/>
<path d="M415.5 249v.2l3.6 2.1M418.5 249.1l.4-.2 .8 .2M418.6 248.8l.3-.1a.42 .42 0 0 1 .6 0 .42 .42 0 0 1-.1 .6l-.2 .1a.41 .41 0 0 1-.6-.1 .41 .41 0 0 1 0-.5zM419.1 251.1v.2M419.4 246.8l-3.9 2.2M419.6 247.3l2.5 1.5M426 246.8l.3 .2M426.3 247l-7.2 4.1M426.3 247v.1l-7.2 4.2M102.8 260.6l.7 .7M102.8 260.6v70.3M102.8 260.6h70.3"/>
<path d="M103.5 261.3v68.9M103.5 261.3h68.9M137.5 260.4h.9M137.9 266.5v1.3M137.9 269v15.3M172.4 261.3v68.9M173.1 260.6l-.7 .7M173.1 260.6v70.3M241.9 279.3v22.8M278.8 261.5v1.3M278.8 263.4v1.3M278.8 265.3v1.3"/>
<path d="M278.8 267.3v1.2M278.8 269.2v1.2M278.8 271.1v1.2M278.8 273v1.2M278.8 274.9v1.2M278.8 276.8v1.2M278.8 278.7v1.3M299.1 261.4v24.3M301 263.2v1.5M301 265.3v1.3M301 267.3v1.2M301 269.2v1.2"/>
<path d="M301 271.1v1.2M301 273v1.2M301 274.9v1.2M301 276.8v1.2M301 278.7v1.3M96.4 295.7h11M101 295.2v1M102.6 295.2v1M108.7 295.7h1.3M111.3 295.7h15.2M127.8 295.7h1.2M130.3 295.7h15.2"/>
<path d="M137.9 285.5v1.3M137.9 288.1v15.2M146.8 295.7h1.3M149.4 295.7h15.2M165.9 295.7h1.2M168.4 295.7h11.1M170.1 281.3h-.3v2.5h.3M170.1 283.8h1.5M170.1 281.3h1.5M170.1 281.3v2.5M170.2 282.5h.4M170.9 282.5h.5"/>
<path d="M171.1 281.6v.4M171.1 282.3v.5M171.1 283v.5M171.6 282.1l.2 .5-.2 .4M171.6 283.8h.4M171.6 281.3h.4M171.6 282.1a.67 .67 0 0 0-1 0 .67 .67 0 0 0 0 .9 .67 .67 0 0 0 1 0M171.6 281.3v.8M171.6 283v.8M171.6 282.5h.4M172 283.8h.4M172 281.3h.4"/>
<path d="M172 281.3v2.5M173.3 295.2v1M174.8 295.2v1M174.9 295.5v.4M240.8 285.7h10M240.8 286.7h10M251.8 287.7v22M251.8 296.7h25.4M261.5 285.7v1M264.5 283.7v.6M264.5 285.5v1.3M264.5 288.1v.6"/>
<path d="M267.5 285.7v1M277.2 285.7v-32.8l3.8 .3 3.6 .6 3.8 1.1 2.8 1.2 3.4 1.8 2.8 2 2.4 2.1 2.8 3v21.7h-50.8v-1h50.8M277.2 286.7v11M278.8 280.6v1.3M278.8 282.5v1.3M278.8 284.4v1.3M301 280.6v1.3M301 282.5v1.3M301 284.4v1.3M302.6 287.7v22M137.9 304.6v1.3M137.9 307.1v15.3"/>
<path d="M169.8 307.6v2.6h.3M169.8 307.6h.3v2.6M169.8 307.6h2.6M170.1 310.2h1.5M170.2 308.9h.4M170.9 308.9h.5M170.9 309.5h.4M171.1 308v.4M171.1 308.7v.5M171.1 309.4v.4M171.6 309.4l-.2 .1M171.6 308.4l.2 .6-.2 .4"/>
<path d="M171.6 310.2h.4M171.6 308.4a.68 .68 0 0 0-1 0 .68 .68 0 0 0 0 1 .68 .68 0 0 0 1 0M171.6 309.4v.8M171.6 308.9h.4M172 310.2h.4M172 307.6h.4M172 307.6h-.4v.8M172 307.6v2.6M173.4 307.6h15.1M173.4 310.2h15.1M187.5 301.3v26.9M251.8 308.7h50.8"/>
<path d="M83.1 334.6h14.3M98.6 334.6h78.1M99.1 334.6l-.7 .6M100.1 337.8h.3M100.7 337.8h.5M100.9 336.9v.4M100.9 337.5v.5M100.9 338.3v.3M101.4 337.8h.4M102.8 330.9h70.3M102.8 330.9l-3.7 3.7M103.5 330.2l-.7 .7"/>
<path d="M103.5 330.2h68.9M137.5 332.6h.9M137.5 331h.9M137.9 323.6v1.3M137.9 326.2v16.1M172.4 330.2l.7 .7M173.1 330.9l3.6 3.7M174.1 337.8h.3M174.7 337.8h.5M174.9 336.9v.4M174.9 337.5v.5M174.9 338.3v.3"/>
<path d="M175.4 337.8h.4M176.7 334.6l.8 .6h-79.1M206.3 336.3h30.7M224.3 335.3v21M230.6 335.3v10M99.5 345.9v27.4M105.5 345.9v26.3M191 345.6h18.5l17 18.8M196 340.6l-1.8 4.4M206.9 355.6h10M207.9 349.3v25.4M217.9 355.6v12.7h1.6"/>
<path d="M217.9 355.6h1.6v12.7M217.9 355.6h12.8M224.3 357.3v2.2M226.7 359.5a3.3 3.3 0 0 1 0 4.8M226.7 359.5a3.4 3.4 0 0 0-4.8 0 3.4 3.4 0 0 0 0 4.8 3.4 3.4 0 0 0 4.8 0M229.1 355.6h1.5M229.1 355.6h-2.4v3.9M229.1 355.6v12.7M230.6 346.3l2.2 1 2.2 1.6 2.1 2 1.2 1.7 1.4 2.5 .7 1.7 .5 2.2 .3 2.5-.2 2.5-.6 3-.8 2.1-1 1.8-1.9 2.5-1.5 1.5-2.4 1.6-2.2 1.1zM234.1 348.2v27.4M98.5 373.3h31.1M98.5 365.8h31.1"/>
<path d="M104.5 361.3h14.8M117.7 364.8h14.7M120.1 361.5l.2-.2h25.3l2.3 2.9 1.5 3.3 .8 2.9 .2 3.9-.4 2.8-1 3.2-1.3 2.5-2.2 2.7-1.4 1.2h-22.3l-.7-.6-2.1-2.3-1.9-3.1-1.1-3.3-.5-3.6 .2-3.3 .7-2.8 1.5-3.3zM130.6 373.3h4.7M130.6 365.8h4.7M132.2 372.5l23.2 23.3h30M132.4 364.8h1.1M132.4 364.8a1.12 1.12 0 0 0-.3 1.7 1.12 1.12 0 0 0 1.7 0 1.12 1.12 0 0 0-.3-1.7M133 363.4v4.8M133 370.9v4.8M133.5 364.8h14.7M206.9 368.3h10"/>
<path d="M219.5 368.3h7.2M219.7 362h2.1M223.1 362h2.5M223.3 365.2h1.8M224.3 360.7v2.5M224.3 364.4v2.2M226.7 368.3h2.4M226.7 364.3v4M226.7 364.3l-1 .7M226.8 362h2.1M229.1 368.3h1.6M118.6 383.2h28.8"/>
<path d="M176.1 390.8l-1.8 4.4"/>
<circle cx="396.6" cy="67" r=".2"/>
<circle cx="448.8" cy="67" r=".2"/>
<circle cx="253.7" cy="134.2" r=".43"/>
<circle cx="224.4" cy="212.9" r="6.5"/>
<circle cx="70.1" cy="233.3" r="1.56"/>
<circle cx="100.9" cy="253.7" r=".6"/>
<circle cx="137.9" cy="258.9" r=".23"/>
<circle cx="174.9" cy="253.6" r=".59"/>
<circle cx="137.9" cy="260.4" r=".22"/>
<circle cx="101.1" cy="295.7" r=".22"/>
<circle cx="102.6" cy="295.7" r=".23"/>
<circle cx="173.2" cy="295.7" r=".23"/>
<circle cx="174.8" cy="295.7" r=".22"/>
<circle cx="171.1" cy="308.9" r="3.4"/>
<circle cx="100.9" cy="337.8" r=".6"/>
<circle cx="137.9" cy="332.5" r="3.5"/>
<circle cx="137.9" cy="331.1" r=".23"/>
<circle cx="137.9" cy="332.6" r=".23"/>
<circle cx="174.9" cy="337.8" r=".6"/>
<circle cx="195.1" cy="342.8" r="1.56"/>
<circle cx="133" cy="373.3" r="1.11"/>
<circle cx="175.2" cy="393" r="1.56"/>
</g>
<g fill="#000" stroke="#000" stroke-width=".27">
<path d="M103.5 37.8l3.3-.5v1zM169.1 37.3l3.3 .5-3.3 .5zM222.4 37.3l3.3 .5-3.3 .5zM228.3 37.8l3.3-.5v1zM226.2 25.3l3.3 .5-3.3 .5zM246.2 31.3l3.3 .5-3.3 .5zM249.5 25.8l3.3-.5v1zM252.1 31.8l3.3-.5v1zM76.4 47.8l.5 3.3h-1zM82.4 52.9l.5 3.3h-1zM87.9 44.5h1l-.5 3.3zM88.4 52.9l.5 3.3h-1z"/>
<path d="M187.5 53l.5 3.3h-1.1zM186.9 59.4h1.1l-.5 3.3zM187.5 65.2l.5 3.3h-1.1zM323.3 69.9l2.2 2.5-2.8-1.7zM329.4 75.7l2.9 1.8-.7 .7zM103.5 88.5l3.3-.4v1.1zM128.1 97l2.1 2.6-2.8-1.9zM81.9 99.6h1l-.5 3.3zM88.4 108l.5 3.3h-1zM87.9 99.6h1l-.5 3.3zM209.3 108l.5 3.3h-1zM208.8 99.6h1l-.5 3.3z"/>
<path d="M87.9 130.2h1l-.5 3.3zM229.5 133.1l3.3-.5v1zM261.4 143.1l2.3 2.4-2.9-1.6zM75.9 209.8h1l-.5 3.3zM95.1 240.6l3.3 .5-3.3 .5zM97.9 251.1l.7-.7 1.9 2.8zM103.5 241.1l3.3-.5v1zM241.9 286.7l.5 3.3h-1.1zM241.3 282.4h1.1l-.5 3.3zM251.8 296.7l3.3-.5v1zM273.9 296.2l3.3 .5-3.3 .5zM187.5 310.2l.5 3.3h-1.1z"/>
<path d="M186.9 304.3h1.1l-.5 3.3zM251.8 308.7l3.3-.6v1.1zM299.3 308.1l3.3 .6-3.3 .5zM221 335.8l3.3 .5-3.3 .5zM230.6 336.3l3.3-.5v1zM207.4 352.3h1l-.5 3.3zM219.4 357.3l.8-.6 1.8 2.8zM99.5 365.8l.5 3.3h-1zM99 370h1l-.5 3.3zM105 358h1l-.5 3.3zM105.5 365.8l.5 3.3h-1zM133.8 374.1l2.6 2-.7 .7z"/>
<path d="M207.9 368.3l.5 3.3h-1z"/>
</g>
<path d="M152.8 29l6.3 1-6.3 1zM152.8 229.9l6.3 1-6.3 1z" fill="#000" stroke="#000" stroke-width=".34"/>
<path d="M21.8 407.2h209.7v12.8h-209.7z" fill="#fff"/>
<text font-size="6.9" x="21.8" y="414.6">Producto SOLIDWORKS Educational. Solo para uso en la enseñanza.</text>
<g font-size="6.3">
<text x="518.5" y="381">BASTIDOR TOLVA</text>
<text x="529.6" y="387.4">ROMANA</text>
<text x="525.3" y="401.5">CA.01.03</text>
</g>
<g font-size="5.3">
<text x="33" y="9.6">12</text>
<text x="74" y="9.6">11</text>
<text x="124" y="9.6">10</text>
<text x="175.5" y="9.6">9</text>
<text x="225.5" y="9.6">8</text>
<text x="275.5" y="9.6">7</text>
<text x="325.5" y="9.6">6</text>
<text x="375.5" y="9.6">5</text>
<text x="425.5" y="9.6">4</text>
<text x="475.5" y="9.6">3</text>
<text x="525.5" y="9.6">2</text>
<text x="566.5" y="9.6">1</text>
<text x="15.7" y="37">H</text>
<text x="584.7" y="37">H</text>
<text x="15.2" y="87.1">G</text>
<text x="584.2" y="87.1">G</text>
<text x="16.2" y="137.1">F</text>
<text x="585.2" y="137.1">F</text>
<text x="16" y="187.1">E</text>
<text x="585.1" y="187.1">E</text>
<text x="15.5" y="237.1">D</text>
<text x="584.5" y="237.1">D</text>
<text x="15.3" y="287.1">C</text>
<text x="584.3" y="287.1">C</text>
<text x="16" y="337.1">B</text>
<text x="585" y="337.1">B</text>
<text x="15.5" y="387.1">A</text>
<text x="584.5" y="387.1">A</text>
<text x="33" y="414.6">12</text>
<text x="74" y="414.6">11</text>
<text x="124" y="414.6">10</text>
<text x="175.5" y="414.6">9</text>
<text x="225.5" y="414.6">8</text>
<text x="275.5" y="414.6">7</text>
<text x="325.5" y="414.6">6</text>
<text x="375.5" y="414.6">5</text>
<text x="425.5" y="414.6">4</text>
<text x="475.5" y="414.6">3</text>
<text x="525.5" y="414.6">2</text>
<text x="566.5" y="414.6">1</text>
</g>
<g font-size="4.6">
<text x="146.4" y="28">A</text>
<text x="233.7" y="24.9">200,0</text>
<text x="232.8" y="30.9">25,4</text>
<text x="87.3" y="40.1" transform="rotate(-90 87.3 40.1)">50,8</text>
<text x="133.4" y="36.9">689,0</text>
<text x="209" y="36.9">25,4</text>
<text x="186.4" y="45.3" transform="rotate(-90 186.4 45.3)">96,8</text>
<text x="316.1" y="62.4" transform="rotate(40 316.1 62.4)">50,8</text>
<text x="81.3" y="83.7" transform="rotate(-90 81.3 83.7)">500,0</text>
<text x="186.4" y="83.2" transform="rotate(-90 186.4 83.2)">25,4</text>
<text x="111.6" y="87.7" transform="rotate(17 111.6 87.7)">45°</text>
<text x="87.3" y="95.3" transform="rotate(-90 87.3 95.3)">50,8</text>
<text x="208.2" y="95.3" transform="rotate(-90 208.2 95.3)">50,8</text>
<text x="87.3" y="124.6" transform="rotate(-90 87.3 124.6)">255</text>
<text x="75.3" y="137.5" transform="rotate(-90 75.3 137.5)">1652,8</text>
<text x="246.6" y="134.1" transform="rotate(22 246.6 134.1)">45</text>
<text x="232.4" y="214.2">E</text>
<text x="248.9" y="226.2">SECCIÓN A-A</text>
<text x="53.2" y="235">4 ORIF</text>
<text x="72.6" y="235">12,0</text>
<text x="146.4" y="236.3">A</text>
<text x="105.5" y="240.2">50,8</text>
<text x="260" y="295.7">50,8</text>
<text x="164.4" y="304.5">D</text>
<text x="240.8" y="300.8" transform="rotate(-90 240.8 300.8)">2,0</text>
<text x="271.4" y="307.7">101,6</text>
<text x="264.7" y="316.7">DETALLE E</text>
<text x="261.7" y="321.3">ESCALA 1 : 2</text>
<text x="186.4" y="326.9" transform="rotate(-90 186.4 326.9)">25,4</text>
<text x="207.6" y="335.4">12,7</text>
<text x="132.6" y="342.9">C</text>
<text x="197.6" y="344.6">13,5</text>
<text x="104.4" y="353.7" transform="rotate(-90 104.4 353.7)">9,0</text>
<text x="98.4" y="356.2" transform="rotate(-90 98.4 356.2)">15,0</text>
<text x="206.8" y="366.4" transform="rotate(-90 206.8 366.4)">25,4</text>
<text x="120.7" y="395.9">DETALLE C</text>
<text x="158.3" y="394.8">8 ORIF</text>
<text x="177.7" y="394.8">4,5</text>
<text x="218.1" y="393.1">DETALLE D</text>
<text x="118.3" y="400.4">ESCALA 1 : 2</text>
<text x="215.5" y="397.7">ESCALA 1 : 2</text>
</g>
<text font-size="3.9" x="574.8" y="398.5">A2</text>
<g font-size="2.8">
<text x="468.5" y="400.6">TUBO CUADRADO</text>
<text x="470.8" y="403.4">GALVANIZADO</text>
</g>
<g font-size="2">
<text x="405.8" y="357.6">SI NO SE INDICA LO CONTRARIO:</text>
<text x="438.3" y="357.6">ACABADO:</text>
<text x="485.3" y="357.5">REBARBAR Y</text>
<text x="516.6" y="359">NO CAMBIE LA ESCALA</text>
<text x="557.3" y="359.2">REVISIÓN</text>
<text x="405.8" y="365.1">TOLERANCIAS:</text>
<text x="405.8" y="360.1">LAS COTAS SE EXPRESAN EN MM</text>
<text x="405.8" y="362.6">ACABADO SUPERFICIAL:</text>
<text x="485.3" y="360">ROMPER ARISTAS</text>
<text x="485.3" y="362.5">VIVAS</text>
<text x="407.4" y="370.1">ANGULAR:</text>
<text x="407.4" y="367.6">LINEAL:</text>
<text x="418.3" y="375">NOMBRE</text>
<text x="434" y="374.9">FIRMA</text>
<text x="451.2" y="374.9">FECHA</text>
<text x="503.8" y="374.9">TÍTULO:</text>
<text x="404.5" y="379.1">DIBUJ.</text>
<text x="404.7" y="383.4">VERIF.</text>
<text x="417.5" y="379.1">S MENA</text>
<text x="450.1" y="379">8/05/19</text>
<text x="404.4" y="387.5">APROB.</text>
<text x="404.5" y="391.8">FABR.</text>
<text x="459.6" y="395.5">MATERIAL:</text>
<text x="504.1" y="395.5">N.º DE DIBUJO</text>
<text x="404.6" y="396.2">CALID.</text>
<text x="459.6" y="408.6">PESO:</text>
<text x="504.1" y="408.6">ESCALA:1:10</text>
<text x="548.4" y="408.6">HOJA 10 DE 17</text>
</g>
</svg>
